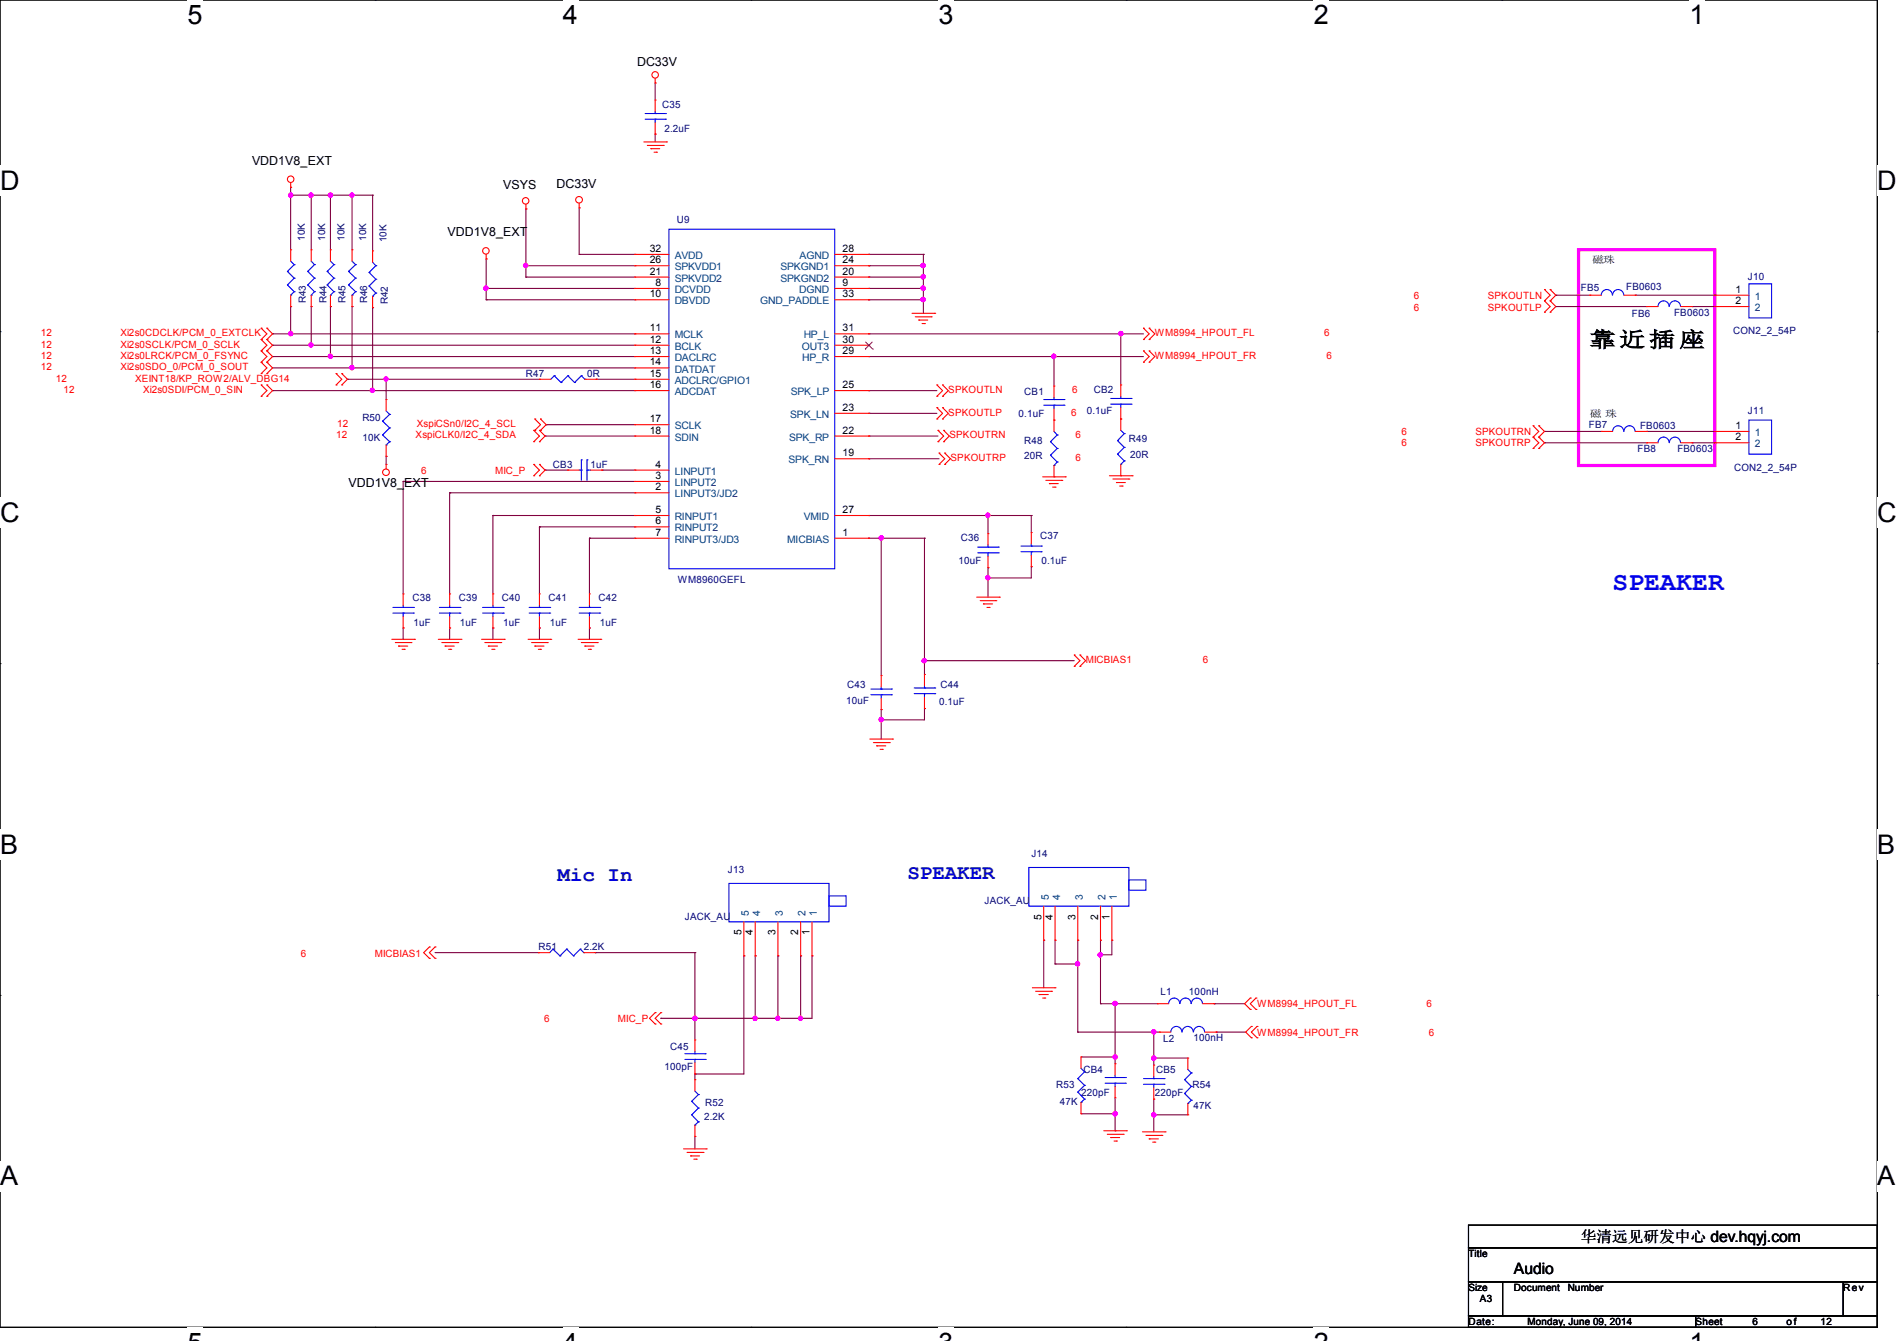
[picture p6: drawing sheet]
<svg xmlns="http://www.w3.org/2000/svg" width="297mm" height="210mm" viewBox="0 0 297 210" stroke-linecap="round" stroke-linejoin="round" font-family="sans-serif">
<path d="M0 0h293.9v207.9h-293.9z" fill="none" stroke="#000" stroke-width=".17"/>
<g fill="#fff">
<path d="M29.4 0h2.3v4.7h-2.3z"/>
<path d="M29.4 207.9h2.3v2.1h-2.3z"/>
</g>
<path d="M58.8 0h.1M58.8 207.9h.1" fill="none" stroke="#000" stroke-width=".17"/>
<g fill="#fff">
<path d="M88.1 0h2.4v4.7h-2.4z"/>
<path d="M88.1 207.9h2.4v2.1h-2.4z"/>
</g>
<path d="M117.6 0h.1M117.6 207.9h.1" fill="none" stroke="#000" stroke-width=".17"/>
<g fill="#fff">
<path d="M146.9 0h2.4v4.7h-2.4z"/>
<path d="M146.9 207.9h2.4v2.1h-2.4z"/>
</g>
<path d="M176.3 0h.1M176.3 207.9h.1" fill="none" stroke="#000" stroke-width=".17"/>
<g fill="#fff">
<path d="M205.7 0h2.4v4.7h-2.4z"/>
<path d="M205.7 207.9h2.4v2.1h-2.4z"/>
</g>
<path d="M235.1 0h.1M235.1 207.9h.1" fill="none" stroke="#000" stroke-width=".17"/>
<g fill="#fff">
<path d="M264.5 0h2.4v4.7h-2.4z"/>
<path d="M264.5 207.9h2.4v2.1h-2.4z"/>
<path d="M0 26h3v4.7h-3z"/>
<path d="M293.9 26h3.1v4.7h-3.1z"/>
<path d="M0 77.9h3v4.7h-3z"/>
<path d="M293.9 77.9h3.1v4.7h-3.1z"/>
</g>
<path d="M0 51.9h.1M293.9 51.9h.1" fill="none" stroke="#000" stroke-width=".17"/>
<g fill="#fff">
<path d="M0 129.9h2.8v4.7h-2.8z"/>
<path d="M293.9 129.9h2.9v4.7h-2.9z"/>
</g>
<path d="M0 103.9h.1M293.9 103.9h.1" fill="none" stroke="#000" stroke-width=".17"/>
<g fill="#fff">
<path d="M-.1 181.8h2.9v4.8h-2.9z"/>
<path d="M293.8 181.8h3v4.8h-3z"/>
</g>
<path d="M0 155.9h.1M293.9 155.9h.1M229.9 191.9h64v3.5h-64zM229.9 195.4h64v5.3h-64zM229.9 200.7h5.3v5.4h-5.3zM229.9 206.1h35.6v1.8h-35.6zM235.2 200.7h53.4v5.4h-53.4zM265.5 206.1h28.4v1.8h-28.4zM288.6 200.7h5.3v5.4h-5.3z" fill="none" stroke="#000" stroke-width=".17"/>
<path d="M247.1 39.1h21.4v33.8h-21.4z" fill="none" stroke="#f0f" stroke-width=".51"/>
<g fill="none" stroke="#800040" stroke-width=".17">
<path d="M102.6 13h.1M102.6 13v2.7M45.5 29.3h.1M45.5 30.6h.1M45.5 29.3v9.8M45.5 30.6h12.8M48.7 30.6h.1M48.7 30.6v8.5M51.7 30.6h.1M51.7 30.6v8.5M55.1 30.6h.1M55.1 30.6v8.5"/>
<path d="M58.3 30.6h.1M58.3 30.6v8.7M82.3 32.7h.1M82.3 32.7v10.7M90.7 32.6h.1M90.7 39.8h.1M90.7 32.6v7.2M90.7 39.8h8.7M102.6 21h.1M102.6 21v1.2M136 39.8h.1M136 39.8h8.6"/>
<path d="M144.6 39.8h.1M144.6 39.8v9.3M42.7 52.3h.1M42.7 54.1h.1M42.7 55.8h.1M42.7 52.3h56.7M42.7 55.8h56.7M42.7 54.1h56.7M42.7 57.6h56.7M45.5 52.3h.1M45.5 48h.1M45.5 48v4.3"/>
<path d="M48.7 54.1h.1M48.7 48h.1M48.7 48v6.1M51.7 55.8h.1M51.7 48h.1M51.7 48v7.8M54.4 59.4h.1M54.4 59.4h30.1M55.1 57.6h.1M55.1 48h.1M55.1 48v9.6M58.3 48.2h.1"/>
<path d="M58.3 48.2v13M60.5 59.4h.1M60.5 59.4v3.2M76.1 40.6h.1M76.1 46.9h.1M76.1 45.2h.1M76.1 40.6v6.3M76.1 46.9h23.3M76.1 45.2h23.3M82.3 41.6h.1M82.3 43.4h.1M82.3 43.4h17.1"/>
<path d="M82.3 41.6h17.1M93.3 59.4h.1M93.3 59.4h6.1M136 55.8h.1M136 46.9h.1M136 45.2h.1M136 43.4h.1M136 41.6h.1M136 52.3h.1M136 52.3h43M136 55.8h43M136 43.4h8.6"/>
<path d="M136 41.6h8.6M136 46.9h8.6M136 45.2h8.6M144.6 46.9h.1M144.6 41.6h.1M144.6 43.4h.1M144.6 45.2h.1M165 55.8h.1M165 55.8v4.7M175.5 52.3h.1M175.5 52.3v8M243.6 46.2h.1"/>
<path d="M243.6 48h.1M243.6 48h14.2M243.6 46.2h5.3M256 46.2h.1M256 46.2h12.5M264.9 48h.1M264.9 48h3.6M42.7 61.2h.1M42.7 61.2h56.7M58.3 61.2h.1M60.5 71.5h.1M60.5 71.5v1.2"/>
<path d="M63.1 75.4h.1M63.1 75.4v17.6M63.1 75.4h36.3M70.4 77.2h.1M70.4 77.2v15.8M70.4 77.2h29M85.3 68.3h.1M85.3 73.6h.1M85.3 68.3h14.1M85.3 73.6h3.6M85.5 66.5h.1M85.5 66.5h13.9"/>
<path d="M94.2 73.6h.1M94.2 73.6h5.2M136 61.2h.1M136 64.7h.1M136 68.3h.1M136 71.8h.1M136 61.2h10.7M136 68.3h10.9M136 64.7h10.7M136 71.8h11M241.8 67.6h.1M241.8 69.3h.1"/>
<path d="M241.8 67.6h8.9M241.8 69.3h16M257.8 67.6h.1M257.8 67.6h10.7M264.9 69.3h.1M264.9 69.3h3.6M63.1 98.3h.1M63.1 98.3v1.8M70.4 98.3h.1M70.4 98.3v1.8M77.2 98.3h.1M77.2 80.7h.1"/>
<path d="M77.2 80.7v12.3M77.2 98.3v1.8M77.2 80.7h22.2M84.5 98.3h.1M84.5 82.5h.1M84.5 82.5v10.5M84.5 98.3v1.8M84.5 82.5h14.9M92.3 98.3h.1M92.3 84.3h.1M92.3 84.3v8.7M92.3 98.3v1.8"/>
<path d="M92.3 84.3h7.1M136 80.7h.1M136 84.3h.1M136 84.3h8.7M136 80.7h25.5M138 84.3h.1M138 84.3v21.5M144.7 84.3h.1M144.7 84.3v21.3M154.7 88.9h.1M154.7 90.5h.1M154.7 80.7h.1"/>
<path d="M154.7 80.7v2.9M154.7 88.9v4.6M161.5 88.7h.1M161.5 80.7h.1M161.5 88.7v1.8h-6.8M161.5 80.7v2.7M138 112.7h.1M138 111.1h.1M138 111.1v4.6M144.7 111h.1M144.7 103.5h.1M144.7 111v1.7h-6.7"/>
<path d="M144.7 103.5h23.5M68.1 149.2h16.2M84.3 149.2h.1M93.2 149.2h.1M93.2 149.2h15.6M103.5 159.5h.1M108.8 159.5h.1M108.8 149.2h.1M108.8 149.2v13.7M116.5 149.7h.1M116.5 149.7v18.5h-7.7M118.2 149.7h.1"/>
<path d="M118.2 159.5h.1M118.2 149.7v9.8M121.8 159.5h.1M121.8 149.7h.1M121.8 149.7v9.8M125.3 159.5h.1M125.3 149.7h.1M125.3 149.7v9.8M127.1 149.7h.1M127.1 149.7v9.8h-23.6M163.4 147.2h.1M163.4 147.2v7.5"/>
<path d="M165.2 147.2h.1M165.2 151h.1M165.2 147.2v3.8M165.2 151h3.5M168.7 151h.1M168.7 147.2h.1M168.7 147.2v14.4M172.3 149.5h.1M172.3 157.2h.1M172.3 147.2h.1M172.3 157.2h8.9M172.3 147.2v10"/>
<path d="M174.1 147.2h.1M174.1 147.2v2.3h-1.8M174.6 157.2h.1M174.6 157.2v9.4M190.1 157.2h.1M190.1 157.2h4.8M108.8 168.2h.1M108.8 178h.1M108.8 168.2v.9M108.8 178v1.9M168.7 161.6h.1M168.7 161.6h12.8"/>
<path d="M169.2 165.5h5.4M169.2 174.4h5.4M174.6 165.5h.1M174.6 174.4h.1M174.6 177.1h.1M174.6 171.9v5.2M180.6 174.6h.1M180.6 165.7h.1M180.6 161.6h.1M180.6 172.1h.1M180.6 161.6v5.2M180.6 172.1v5.1"/>
<path d="M180.6 174.6h5.4M180.6 165.7h5.4M190.4 161.6h.1M190.4 161.6h4.6"/>
</g>
<g fill="#f0f" stroke="#f0f" stroke-width=".17">
<circle cx="76.1" cy="45.1" r=".34"/>
<circle cx="48.7" cy="54" r=".34"/>
<circle cx="82.3" cy="41.6" r=".34"/>
<circle cx="138" cy="112.7" r=".34"/>
<circle cx="138" cy="84.2" r=".34"/>
<circle cx="154.7" cy="90.5" r=".33"/>
<circle cx="165" cy="55.8" r=".34"/>
<circle cx="144.5" cy="43.3" r=".34"/>
<circle cx="144.5" cy="41.6" r=".34"/>
<circle cx="154.7" cy="80.7" r=".33"/>
<circle cx="144.5" cy="46.9" r=".34"/>
<circle cx="144.5" cy="45.1" r=".34"/>
<circle cx="175.5" cy="52.2" r=".34"/>
<circle cx="172.3" cy="149.5" r=".34"/>
<circle cx="174.6" cy="157.1" r=".34"/>
<circle cx="168.7" cy="150.9" r=".34"/>
<circle cx="125.3" cy="159.5" r=".33"/>
<circle cx="121.8" cy="159.5" r=".33"/>
<circle cx="118.2" cy="159.5" r=".33"/>
<circle cx="108.8" cy="159.5" r=".34"/>
<circle cx="45.5" cy="52.2" r=".34"/>
<circle cx="51.7" cy="55.8" r=".34"/>
<circle cx="55.1" cy="57.6" r=".33"/>
<circle cx="58.3" cy="61.1" r=".34"/>
<circle cx="45.5" cy="30.6" r=".34"/>
<circle cx="55.1" cy="30.6" r=".33"/>
<circle cx="51.7" cy="30.6" r=".34"/>
<circle cx="48.7" cy="30.6" r=".34"/>
<circle cx="60.4" cy="59.4" r=".33"/>
<circle cx="144.7" cy="103.5" r=".34"/>
<circle cx="174.6" cy="165.5" r=".34"/>
<circle cx="174.6" cy="174.4" r=".34"/>
<circle cx="180.6" cy="174.6" r=".34"/>
<circle cx="180.6" cy="165.7" r=".34"/>
<circle cx="180.6" cy="161.6" r=".34"/>
</g>
<g fill="none" stroke="#f00" stroke-width=".17">
<path d="M102.6 13h.1M102.6 15.7h.1M102.6 12.3v.7M102.6 15.7v1.7M102.6 19.2v1.8M45.5 29.3h.1M45.5 39.1h.1M45.5 28.6v.7M45.5 39.1v1.8M48.7 39.1h.1M48.7 39.1v1.8M51.7 39.1h.1"/>
<path d="M51.7 39.1v1.8M55.1 39.1h.1M55.1 39.1v1.8M58.3 39.3h.1M58.3 39.3v1.8M76.1 39.8v.8M82.3 32.7h.1M82.3 32v.7M90.7 32.6h.1M90.7 31.8v.8M99.4 39.8h.1M99.4 39.8h5.3"/>
<path d="M100.8 22.2h3.6M101.3 22.8h2.5M101.9 23.3h.1M101.9 23.3h1.4M102.4 23.8h.4M102.6 21h.1M102.8 23.8h.1M103.8 22.8h.1M104.4 22.2h.1M130.7 39.8h5.3M136 39.8h.1M40.9 56.7h.1"/>
<path d="M40.9 58.5h.1M40.9 53.2h.1M40.9 54.9h.1M40.9 51.4h.1M40.9 56.7l.9 .9-.9 .9M40.9 53.2l.9 .9-.9 .8M40.9 54.9l.9 .9-.9 .9M40.9 51.4l.9 .9-.9 .9M41.8 58.5h.1M41.8 56.7h.1M41.8 54.9h.1M41.8 53.2h.1"/>
<path d="M41.8 51.4h.1M41.8 56.7l.9 .9-.9 .9M41.8 53.2l.9 .9-.9 .8M41.8 54.9l.9 .9-.9 .9M41.8 51.4l.9 .9-.9 .9M45.5 48h.1M45.5 46.2v1.8M48.7 48h.1M48.7 46.2v1.8M51.7 48h.1M51.7 46.2v1.8M52.6 58.5h.1"/>
<path d="M52.6 58.5l.9 .9-.9 .9M53.5 58.5h.1M53.5 58.5l.9 .9-.9 .9M55.1 48h.1M55.1 46.2v1.8M58.3 48.2h.1M58.3 46.4v1.8M76.1 40.6h.1M84.5 59.4h.1M84.5 59.4h1.7M91.6 59.4h1.7M93.3 59.4h.1"/>
<path d="M99.4 41.6h.1M99.4 43.4h.1M99.4 45.2h.1M99.4 46.9h.1M99.4 52.3h.1M99.4 54.1h.1M99.4 55.8h.1M99.4 57.6h.1M99.4 59.4h.1M99.4 59.4h5.3M99.4 41.6h5.3M99.4 43.4h5.3"/>
<path d="M99.4 45.2h5.3M99.4 46.9h5.3M99.4 52.3h5.3M99.4 54.1h5.3M99.4 55.8h5.3M99.4 57.6h5.3M130.7 41.6h5.3M130.7 43.4h5.3M130.7 45.2h5.3M130.7 46.9h5.3M130.7 52.3h5.3M130.7 54.1h5.3"/>
<path d="M130.7 55.8h5.3M136 55.8h.1M136 54.1h.1M136 52.3h.1M136 46.9h.1M136 45.2h.1M136 43.4h.1M136 41.6h.1M142.8 49.1h3.5M143.3 49.6h2.5M143.8 50.1h.1M143.8 50.1h1.4"/>
<path d="M144.4 50.7h.3M144.7 50.7h.1M145.8 49.6h.1M146.3 49.1h.1M179 56.7h.1M179 54.9h.1M179 53.2h.1M179 51.4h.1M179 54.9l.9 .9-.9 .9M179 51.4l.9 .9-.9 .9M179.9 56.7h.1M179.9 54.9h.1"/>
<path d="M179.9 53.2h.1M179.9 51.4h.1M179.9 54.9l.9 .9-.9 .9M179.9 51.4l.9 .9-.9 .9M241.8 45.3h.1M241.8 47.1h.1M241.8 48.9h.1M241.8 45.3l.9 .9-.9 .9M241.8 47.1l.9 .9-.9 .9M242.7 47.1h.1M242.7 45.3h.1M242.7 48.9h.1"/>
<path d="M242.7 45.3l.9 .9-.9 .9M242.7 47.1l.9 .9-.9 .9M248.9 46.2h.1M248.9 46.2h1.8M254.3 46.2h1.7M256 46.2h.1M257.8 48h.1M257.8 48h1.8M263.1 48h1.8M264.9 48h.1M268.5 46.2h.1M268.5 48h.1"/>
<path d="M268.5 48h5.3M268.5 46.2h5.3M40.9 60.3h.1M40.9 62.1h.1M40.9 60.3l.9 .9-.9 .9M41.8 62.1h.1M41.8 60.3h.1M41.8 60.3l.9 .9-.9 .9M52.6 60.3h.1M53.5 60.3h.1M60.5 72.7h.1M60.5 62.6h.1"/>
<path d="M60.5 71.5h.1M60.5 62.6v1.7M60.5 69.7v1.8M60.5 72.7v.7M83.6 67.4h.1M83.6 69.2h.1M83.6 72.7h.1M83.6 74.5h.1M83.6 67.4l.9 .9-.9 .9M83.6 72.7l.9 .9-.9 .9M83.7 65.6h.1M83.7 67.4h.1"/>
<path d="M83.7 65.6l.9 .9-.9 .9M84.5 69.2h.1M84.5 67.4h.1M84.5 74.5h.1M84.5 72.7h.1M84.5 67.4l.8 .9-.8 .9M84.5 72.7l.8 .9-.8 .9M84.6 67.4h.1M84.6 65.6h.1M84.6 65.6l.9 .9-.9 .9M88.9 73.6h.1M88.9 73.6h1.8"/>
<path d="M92.5 73.6h1.7M94.2 73.6h.1M99.4 61.2h.1M99.4 66.5h.1M99.4 68.3h.1M99.4 73.6h.1M99.4 75.4h.1M99.4 77.2h.1M99.4 61.2h5.3M99.4 66.5h5.3M99.4 68.3h5.3M99.4 73.6h5.3"/>
<path d="M99.4 75.4h5.3M99.4 77.2h5.3M130.7 61.2h5.3M130.7 68.3h5.3M130.7 71.8h5.3M130.7 64.7h5.3M136 71.8h.1M136 68.3h.1M136 64.7h.1M136 61.2h.1M146.7 62.1h.1M146.7 60.3h.1"/>
<path d="M146.7 65.6h.1M146.7 63.8h.1M146.7 60.3l.9 .9-.9 .9M146.7 63.8l.9 .9-.9 .9M146.9 69.2h.1M146.9 67.4h.1M146.9 67.4l.8 .9-.8 .9M147 72.7h.1M147 71h.1M147 71l.9 .8-.9 .9M147.6 62.1h.1M147.6 60.3h.1"/>
<path d="M147.6 65.6h.1M147.6 63.8h.1M147.6 60.3l.9 .9-.9 .9M147.6 63.8l.9 .9-.9 .9M147.7 69.2h.1M147.7 67.4h.1M147.7 67.4l.9 .9-.9 .9M147.9 72.7h.1M147.9 71h.1M147.9 71l.9 .8-.9 .9M163.2 74.7h3.6M163.7 75.2h2.5"/>
<path d="M164.3 75.7h.1M164.3 75.7h1.4M164.8 76.3h.4M165 65.8h.1M165 74.7h.1M165 60.5h.1M165 60.5v1.7M165 64v3.6M165 72.9v1.8M165.2 76.3h.1M166.2 75.2h.1M166.8 74.7h.1"/>
<path d="M173.7 74.5h3.5M174.2 75h2.5M174.8 75.6h.1M174.8 75.6h1.4M175.3 76.1h.4M175.5 60.3h.1M175.5 65.6h.1M175.5 74.5h.1M175.5 60.3v1.8M175.5 63.8v3.6M175.5 72.7v1.8M175.7 76.1h.1"/>
<path d="M176.7 75h.1M177.2 74.5h.1M240 68.5h.1M240 70.2h.1M240 66.7h.1M240 68.5l.9 .8-.9 .9M240 66.7l.9 .9-.9 .9M240.9 70.2h.1M240.9 68.5h.1M240.9 66.7h.1M240.9 68.5l.9 .8-.9 .9M240.9 66.7l.9 .9-.9 .9"/>
<path d="M250.7 67.6h.1M250.7 67.6h1.8M256 67.6h1.8M257.8 67.6h.1M257.8 69.3h.1M257.8 69.3h1.8M263.1 69.3h1.8M264.9 69.3h.1M268.5 67.6h.1M268.5 69.3h.1M268.5 67.6h5.3M268.5 69.3h5.3"/>
<path d="M63.1 93h.1M63.1 98.3h.1M63.1 93v1.8M63.1 96.6v1.7M70.4 93h.1M70.4 98.3h.1M70.4 93v1.8M70.4 96.6v1.7M77.2 93h.1M77.2 98.3h.1M77.2 93v1.8M77.2 96.6v1.7"/>
<path d="M84.5 93h.1M84.5 98.3h.1M84.5 93v1.8M84.5 96.6v1.7M92.3 93h.1M92.3 98.3h.1M92.3 93v1.8M92.3 96.6v1.7M99.4 80.7h.1M99.4 82.5h.1M99.4 84.3h.1M99.4 80.7h5.3"/>
<path d="M99.4 82.5h5.3M99.4 84.3h5.3M130.7 80.7h5.3M130.7 84.3h5.3M136 84.3h.1M136 80.7h.1M152.9 93.5h3.6M153.5 94.1h2.4M154 94.6h.1M154 94.6h1.4M154.5 95.1h.4M154.7 83.6h.1"/>
<path d="M154.7 88.9h.1M154.7 83.6v1.7M154.7 87.1v1.8M154.9 95.1h.1M155.9 94.1h.1M156.5 93.5h.1M161.5 83.4h.1M161.5 88.7h.1M161.5 83.4v1.8M161.5 87v1.7M61.3 100.1h3.6M61.9 100.6h2.4"/>
<path d="M62.4 101.2h.1M62.4 101.2h1.4M62.9 101.7h.4M63.3 101.7h.1M64.3 100.6h.1M64.9 100.1h.1M68.6 100.1h3.6M69.2 100.6h2.5M69.7 101.2h.1M69.7 101.2h1.4M70.2 101.7h.4M70.6 101.7h.1"/>
<path d="M71.7 100.6h.1M72.2 100.1h.1M75.4 100.1h3.6M75.9 100.6h2.5M76.5 101.2h.1M76.5 101.2h1.4M77 101.7h.3M77.3 101.7h.1M78.4 100.6h.1M79 100.1h.1M82.7 100.1h3.5M83.2 100.6h2.5"/>
<path d="M83.7 101.2h.1M83.7 101.2h1.5M84.3 101.7h.3M84.6 101.7h.1M85.7 100.6h.1M86.2 100.1h.1M90.5 100.1h3.6M91 100.6h2.5M91.6 101.2h.1M91.6 101.2h1.4M92.1 101.7h.4M92.5 101.7h.1"/>
<path d="M93.5 100.6h.1M94.1 100.1h.1M136.2 115.7h3.5M136.7 116.3h2.5M137.2 116.8h.1M137.2 116.8h1.5M137.8 117.3h.3M138 105.8h.1M138 111.1h.1M138 105.8v1.8M138 109.3v1.8M138.1 117.3h.1"/>
<path d="M139.2 116.3h.1M139.7 115.7h.1M144.7 105.6h.1M144.7 111h.1M144.7 105.6v1.8M144.7 109.2v1.8M168.2 104.4h.1M168.2 102.6h.1M168.2 102.6l.9 .9-.9 .9M169.1 104.4h.1M169.1 102.6h.1M169.1 102.6l.9 .9-.9 .9"/>
<path d="M67.2 148.3h.1M67.2 150.1h.1M67.2 148.3l-.9 .9 .9 .9M68.1 148.3h.1M68.1 150.1h.1M68.1 148.3l-.9 .9 .9 .9M84.3 149.2h.1M84.3 149.2h1.8M91.4 149.2h1.8M93.2 149.2h.1M102.6 158.6h.1M102.6 158.6l-.9 .9 .9 .9"/>
<path d="M103.5 158.6h.1M103.5 158.6l-.9 .9 .9 .9M116.5 149.7h.1M116.5 144.4v5.3M118.2 149.7h.1M118.2 144.4v5.3M121.8 149.7h.1M121.8 144.4v5.3M125.3 149.7h.1M125.3 144.4v5.3M127.1 149.7h.1M127.1 144.4v5.3"/>
<path d="M161.6 154.7h3.6M162.1 155.2h2.5M162.7 155.7h.1M162.7 155.7h1.4M163.2 156.3h.4M163.4 147.2h.1M163.4 141.9v5.3M163.6 156.3h.1M164.6 155.2h.1M165.2 154.7h.1M165.2 147.2h.1M165.2 141.9v5.3"/>
<path d="M168.7 147.2h.1M168.7 141.9v5.3M172.3 147.2h.1M172.3 141.9v5.3M174.1 147.2h.1M174.1 141.9v5.3M181.2 157.2h.1M181.2 157.2h1.8M188.3 157.2h1.8M190.1 157.2h.1M195.7 156.3h.1M195.7 158.1h.1"/>
<path d="M195.7 156.3l-.8 .9 .8 .9M196.6 158.1h.1M196.6 156.3h.1M196.6 156.3l-.9 .9 .9 .9M102.6 160.4h.1M103.5 160.4h.1M107 179.9h3.6M108.8 162.9h.1M108.8 168.2h.1M108.8 169.1h.1M108.8 178h.1M108.8 162.9v1.7"/>
<path d="M108.8 166.4v1.8M108.8 169.1v1.8M108.8 176.2v1.8M110.6 179.9h.1M169.2 165.5h.1M169.2 174.4h.1M169.2 165.5v1.8M169.2 172.6v1.8M172.8 177.1h3.6M173.4 177.6h2.5M173.9 178.1h.1M173.9 178.1h1.4"/>
<path d="M174.4 178.7h.4M174.6 166.6h.1M174.6 171.9h.1M174.6 166.6v1.8M174.6 170.1v1.8M174.8 178.7h.1M175.9 177.6h.1M176.4 177.1h.1M178.9 177.2h3.5M179.4 177.8h2.5M179.9 178.4h.1M179.9 178.4h1.5"/>
<path d="M180.5 178.9h.3M180.6 166.8h.1M180.6 172.1h.1M180.6 166.8v1.8M180.6 170.3v1.8M180.8 178.9h.1M181.5 161.6h.1M181.5 161.6h1.8M181.9 177.8h.1M182.4 177.2h.1M186 165.7h.1M186 174.6h.1"/>
<path d="M186 165.7v1.8M186 172.8v1.8M188.6 161.6h1.8M190.4 161.6h.1M195.9 160.7h.1M195.9 162.5h.1M195.9 160.7l-.9 .9 .9 .9M196.8 162.5h.1M196.8 160.7h.1M196.8 160.7l-.9 .9 .9 .9M107.6 180.5h2.5M108.1 181h.1"/>
<path d="M108.1 181h1.4M108.6 181.5h.4M109 181.5h.1M110.1 180.5h.1"/>
<circle cx="102.6" cy="11.7" r=".51"/>
<circle cx="45.5" cy="28.1" r=".51"/>
<circle cx="76.1" cy="39.3" r=".51"/>
<circle cx="82.3" cy="31.5" r=".51"/>
<circle cx="90.7" cy="31.3" r=".52"/>
<circle cx="60.4" cy="74" r=".52"/>
</g>
<g fill="none" stroke="#00f" stroke-width=".17">
<path d="M101 18.7h3.2M101 17.8h3.2M102.6 17.8h.1M102.6 18.7h.1M102.6 17.4v.4M102.6 18.7v.5M104.2 18.7h.1M104.2 17.8h.1M104.7 35.9h26v53.2h-26zM45 42.5h.1M45 44.6h.1M45 42.5l1.1 1.1"/>
<path d="M45 44.6l1.1 1.1M45.5 46.2h.1M45.5 40.9l.6 .5M46.1 41.4h.1M46.1 43.6h.1M46.1 45.7h.1M46.1 41.4l-1.1 1.1M46.1 43.6l-1.1 1M46.1 45.7l-.6 .5M48.2 42.5h.1M48.2 44.6h.1M48.2 42.5l1 1.1"/>
<path d="M48.2 44.6l1 1.1M48.7 46.2h.1M48.7 40.9l.5 .5M49.2 41.4h.1M49.2 43.6h.1M49.2 45.7h.1M49.2 41.4l-1 1.1M49.2 43.6l-1 1M49.2 45.7l-.5 .5M51.2 42.5h.1M51.2 44.6h.1M51.2 42.5l1.1 1.1"/>
<path d="M51.2 44.6l1.1 1.1M51.7 46.2h.1M51.7 40.9l.6 .5M52.3 41.4h.1M52.3 43.6h.1M52.3 45.7h.1M52.3 41.4l-1.1 1.1M52.3 43.6l-1.1 1M52.3 45.7l-.6 .5M54.6 42.5h.1M54.6 44.6h.1M54.6 42.5l1.1 1.1"/>
<path d="M54.6 44.6l1.1 1.1M55.1 46.2h.1M55.1 40.9l.6 .5M55.7 41.4h.1M55.7 43.6h.1M55.7 45.7h.1M55.7 41.4l-1.1 1.1M55.7 43.6l-1.1 1M55.7 45.7l-.6 .5M57.8 42.7h.1M57.8 44.8h.1M57.8 42.7l1 1"/>
<path d="M57.8 44.8l1 1.1M58.3 46.4h.1M58.3 41.1l.5 .5M58.8 41.6h.1M58.8 43.7h.1M58.8 45.9h.1M58.8 41.6l-1 1.1M58.8 43.7l-1 1.1M58.8 45.9l-.5 .5M86.8 58.8h.1M86.8 58.8l-.6 .6M86.8 58.8l1 1.1"/>
<path d="M87.8 59.9h.1M88.9 58.8h.1M88.9 58.8l-1.1 1.1M88.9 58.8l1.1 1.1M90 59.9h.1M91 58.8h.1M91 58.8l-1 1.1M91 58.8l.6 .6M91.6 59.4h.1M250.7 46.2a.87 .87 0 0 1 .9-.9 .87 .87 0 0 1 .8 .9M252.5 46.2a.87 .87 0 0 1 .8-.9 .87 .87 0 0 1 .9 .9M259.6 48a.87 .87 0 0 1 .9-.9 .87 .87 0 0 1 .8 .9"/>
<path d="M261.4 48a.87 .87 0 0 1 .8-.9 .87 .87 0 0 1 .9 .9M273.8 44.4h3.6v5.4h-3.6zM59.9 66h.1M59.9 68.1h.1M59.9 66l1.1 1M59.9 68.1l1.1 1.1M60.5 69.7h.1M60.5 64.3l.5 .6M61 64.9h.1M61 67h.1M61 69.2h.1M61 64.9l-1.1 1.1"/>
<path d="M61 67l-1.1 1.1M61 69.2l-.5 .5M90.7 73.6h.3M91 73.6h.1M91 72h.1M91 72v3.2M91.9 72h.1M91.9 73.6h.1M91.9 73.6h.6M91.9 72v3.2M163.4 63.5h3.2M163.4 62.6h3.2"/>
<path d="M164.5 69.2h.1M164.5 71.3h.1M164.5 69.2l1 1M164.5 71.3l1 1M165 72.9h.1M165 62.6h.1M165 63.5h.1M165 67.6l.5 .5M165 62.2v.4M165 63.5v.5M165.5 68.1h.1M165.5 70.2h.1"/>
<path d="M165.5 72.3h.1M165.5 68.1l-1 1.1M165.5 70.2l-1 1.1M165.5 72.3l-.5 .6M166.6 63.5h.1M166.6 62.6h.1M173.9 63.3h3.2M173.9 62.4h3.2M175 69h.1M175 71.1h.1M175 69l1 1.1M175 71.1l1 1.1"/>
<path d="M175.5 62.4h.1M175.5 63.3h.1M175.5 72.7h.1M175.5 62.1v.3M175.5 63.3v.5M175.5 67.4l.5 .5M176 67.9h.1M176 70.1h.1M176 72.2h.1M176 67.9l-1 1.1M176 70.1l-1 1M176 72.2l-.5 .5"/>
<path d="M177.1 63.3h.1M177.1 62.4h.1M252.5 67.5a.87 .87 0 0 1 .8-.8 .87 .87 0 0 1 .9 .8M254.3 67.5a.87 .87 0 0 1 .8-.8 .87 .87 0 0 1 .9 .8M259.6 69.3a.87 .87 0 0 1 .9-.8 .87 .87 0 0 1 .8 .8M261.4 69.3a.87 .87 0 0 1 .8-.8 .87 .87 0 0 1 .9 .8M273.8 65.8h3.6v5.3h-3.6zM61.5 96h3.2M61.5 95.1h3.2M63.1 95.1h.1M63.1 96h.1M63.1 94.8v.3"/>
<path d="M63.1 96v.6M64.7 96h.1M64.7 95.1h.1M68.8 96h3.2M68.8 95.1h3.2M70.4 95.1h.1M70.4 96h.1M70.4 94.8v.3M70.4 96v.6M72 96h.1M72 95.1h.1M75.6 96h3.2"/>
<path d="M75.6 95.1h3.2M77.2 95.1h.1M77.2 96h.1M77.2 94.8v.3M77.2 96v.6M78.8 96h.1M78.8 95.1h.1M82.8 96h3.3M82.8 95.1h3.3M84.5 95.1h.1M84.5 96h.1M84.5 94.8v.3"/>
<path d="M84.5 96v.6M86.1 96h.1M86.1 95.1h.1M90.7 96h3.2M90.7 95.1h3.2M92.3 95.1h.1M92.3 96h.1M92.3 94.8v.3M92.3 96v.6M93.9 96h.1M93.9 95.1h.1M153.1 86.6h3.2"/>
<path d="M153.1 85.7h3.2M154.7 85.7h.1M154.7 86.6h.1M154.7 85.3v.4M154.7 86.6v.5M156.3 86.6h.1M156.3 85.7h.1M159.9 86.4h3.1M159.9 85.5h3.1M161.5 85.5h.1M161.5 86.4h.1M161.5 85.2v.3"/>
<path d="M161.5 86.4v.6M163 86.4h.1M163 85.5h.1M136.4 108.8h3.2M136.4 107.9h3.2M138 107.9h.1M138 108.8h.1M138 107.6v.3M138 108.8v.5M139.6 108.8h.1M139.6 107.9h.1M143.1 108.6h3.2"/>
<path d="M143.1 107.7h3.2M144.7 107.7h.1M144.7 108.6h.1M144.7 107.4v.3M144.7 108.6v.6M146.3 108.6h.1M146.3 107.7h.1M114.1 138.3h15.7v6.1h-15.7zM161.1 135.8h15.6v6.1h-15.6zM176.7 137.8h2.7v1.6h-2.7zM86.6 148.6h.1M86.6 148.6l-.5 .6"/>
<path d="M86.6 148.6l1.1 1.1M87.7 149.7h.1M88.7 148.6h.1M88.7 148.6l-1 1.1M88.7 148.6l1.1 1.1M89.8 149.7h.1M90.8 148.6h.1M90.8 148.6l-1 1.1M90.8 148.6l.6 .6M91.4 149.2h.1M129.8 140.3h2.7v1.6h-2.7zM183 157.2a.87 .87 0 0 1 .8-.9 .87 .87 0 0 1 .9 .9"/>
<path d="M184.7 157.2a.87 .87 0 0 1 .9-.9 .87 .87 0 0 1 .9 .9M186.5 157.2a.87 .87 0 0 1 .9-.9 .87 .87 0 0 1 .9 .9M107.2 165.9h3.2M107.2 165h3.2M108.3 172.5h.1M108.3 174.6h.1M108.3 172.5l1 1M108.3 174.6l1 1.1M108.8 165h.1M108.8 165.9h.1M108.8 176.2h.1M108.8 164.6v.4"/>
<path d="M108.8 165.9v.5M108.8 170.9l.5 .5M109.3 171.4h.1M109.3 173.5h.1M109.3 175.7h.1M109.3 171.4l-1 1.1M109.3 173.5l-1 1.1M109.3 175.7l-.5 .5M110.4 165.9h.1M110.4 165h.1M168.7 168.9h.1M168.7 171h.1"/>
<path d="M168.7 168.9l1.1 1.1M168.7 171l1.1 1.1M169.2 172.6h.1M169.2 167.3l.6 .6M169.8 167.9h.1M169.8 170h.1M169.8 172.1h.1M169.8 167.9l-1.1 1M169.8 170l-1.1 1M169.8 172.1l-.6 .5M173 169.6h3.2M173 168.7h3.2"/>
<path d="M174.6 168.7h.1M174.6 169.6h.1M174.6 168.4v.3M174.6 169.6v.5M176.2 169.6h.1M176.2 168.7h.1M179 169.8h3.2M179 168.9h3.2M180.6 168.9h.1M180.6 169.8h.1M180.6 168.6v.3M180.6 169.8v.5"/>
<path d="M182.2 169.8h.1M182.2 168.9h.1M183.3 161.6a.87 .87 0 0 1 .9-.9 .87 .87 0 0 1 .8 .9M185.1 161.6a.87 .87 0 0 1 .8-.9 .87 .87 0 0 1 .9 .9M185.5 169.1h.1M185.5 171.2h.1M185.5 169.1l1 1M185.5 171.2l1 1.1M186 172.8h.1M186 167.5l.5 .5M186.5 168h.1M186.5 170.1h.1"/>
<path d="M186.5 172.3h.1M186.5 168l-1 1.1M186.5 170.1l-1 1.1M186.5 172.3l-.5 .5M186.9 161.6a.87 .87 0 0 1 .8-.9 .87 .87 0 0 1 .9 .9"/>
</g>
<path d="M135.4 54.7h.1M135.5 53.5l1.1 1.2M136.6 53.5l-1.2 1.2M136.6 54.7h.1" fill="none" stroke="#804000" stroke-width=".16"/>
<g font-size="4.2">
<text x="29.4" y="3.8">5</text>
<text x="88.1" y="3.8">4</text>
<text x="146.9" y="3.8">3</text>
<text x="205.7" y="3.8">2</text>
<text x="264.5" y="3.8">1</text>
<text x="0" y="29.8">D</text>
<text x="293.9" y="29.8">D</text>
<text x="0" y="81.7">C</text>
<text x="293.9" y="81.7">C</text>
<text x="0" y="133.7">B</text>
<text x="293.9" y="133.7">B</text>
<text x="0" y="185.6">A</text>
<text x="293.9" y="185.6">A</text>
</g>
<text font-size="4.1" fill="#00f" x="252.5" y="92.4">SPEAKER</text>
<text font-size="3.3" x="248.9" y="54.3">靠 近 插 座</text>
<g font-size="3.3" fill="#0000a0">
<text x="142.1" y="137.7">SPEAKER</text>
<text x="87.3" y="138">Mic In</text>
</g>
<g font-size="2.5">
<text x="247.5" y="194.4">华清远见研发中心 dev.hqyj.com</text>
<text x="237" y="199.4">Audio</text>
</g>
<g font-size="1.9">
<text x="99.7" y="10.3">DC33V</text>
<text x="39.5" y="25.8">VDD1V8_EXT</text>
<text x="78.8" y="29.7">VSYS</text>
<text x="87.1" y="29.5">DC33V</text>
<text x="70.1" y="37">VDD1V8_EXT</text>
<text x="54.6" y="76.3">VDD1V8_EXT</text>
</g>
<g font-size="1.6" fill="#000080">
<text x="103.7" y="16.9">C35</text>
<text x="104" y="20.7">2.2uF</text>
<text x="106" y="34.9">U9</text>
<text x="247.5" y="45.6">FB5</text>
<text x="254.6" y="45.3">FB0603</text>
<text x="273.7" y="43.8">J10</text>
<text x="255.5" y="49.6">FB6</text>
<text x="262.1" y="49.4">FB0603</text>
<text x="271.3" y="52.3">CON2_2_54P</text>
<text x="82.3" y="59.1">R47</text>
<text x="91.9" y="59.1">0R</text>
<text x="56.7" y="66">R50</text>
<text x="159.5" y="65.3">0.1uF</text>
<text x="160.4" y="61.9">CB1</text>
<text x="170.1" y="64.9">0.1uF</text>
<text x="171.2" y="61.6">CB2</text>
<text x="273.7" y="64.9">J11</text>
<text x="56.7" y="69">10K</text>
<text x="160.4" y="69.6">R48</text>
<text x="160.4" y="71.8">20R</text>
<text x="176.8" y="69.2">R49</text>
<text x="176.9" y="71.7">20R</text>
<text x="248.8" y="67.1">FB7</text>
<text x="256.4" y="70.8">FB8</text>
<text x="256.8" y="67.2">FB0603</text>
<text x="262.6" y="70.8">FB0603</text>
<text x="86.6" y="73.3">CB3</text>
<text x="92.5" y="73.3">1uF</text>
<text x="271.5" y="73.8">CON2_2_54P</text>
<text x="150.1" y="88.4">10uF</text>
<text x="150.4" y="84.7">C36</text>
<text x="162.9" y="84.5">C37</text>
<text x="163" y="88.4">0.1uF</text>
<text x="64.6" y="94.1">C38</text>
<text x="71.8" y="94.1">C39</text>
<text x="78.6" y="94.1">C40</text>
<text x="85.9" y="94.1">C41</text>
<text x="93.7" y="94.1">C42</text>
<text x="106.1" y="91.2">WM8960GEFL</text>
<text x="64.7" y="98">1uF</text>
<text x="72" y="98">1uF</text>
<text x="78.8" y="98">1uF</text>
<text x="86.1" y="98">1uF</text>
<text x="93.9" y="98">1uF</text>
<text x="132.6" y="107.8">C43</text>
<text x="147.2" y="107.8">C44</text>
<text x="132.5" y="110.2">10uF</text>
<text x="147" y="110.4">0.1uF</text>
<text x="114" y="136.7">J13</text>
<text x="161.5" y="134.2">J14</text>
<text x="154.1" y="141.6">JACK_AU</text>
<text x="84.3" y="148.8">R51</text>
<text x="91.4" y="148.8">2.2K</text>
<text x="107.2" y="144">JACK_AU</text>
<text x="181.7" y="155.8">L1</text>
<text x="186.2" y="155.8">100nH</text>
<text x="104" y="167.5">100pF</text>
<text x="104.9" y="164.5">C45</text>
<text x="182.1" y="163.2">L2</text>
<text x="186.9" y="163.1">100nH</text>
<text x="110.4" y="173.2">R52</text>
<text x="165.4" y="170.3">R53</text>
<text x="165.9" y="173">47K</text>
<text x="169.3" y="171.6">220pF</text>
<text x="169.6" y="168">CB4</text>
<text x="180.8" y="171.6">220pF</text>
<text x="181" y="168">CB5</text>
<text x="186.7" y="170.3">R54</text>
<text x="186.9" y="173.7">47K</text>
<text x="110.2" y="175.3">2.2K</text>
</g>
<g font-size="1.6">
<text x="101.7" y="39.5">32</text>
<text x="101.7" y="41.2">26</text>
<text x="131.9" y="41.2">24</text>
<text x="131.9" y="39.5">28</text>
<text x="249.3" y="41.2">磁珠</text>
<text x="101.7" y="43">21</text>
<text x="101.7" y="46.6">10</text>
<text x="102.6" y="44.8">8</text>
<text x="131.9" y="46.6">33</text>
<text x="131.9" y="44.8">9</text>
<text x="131.9" y="43">20</text>
<text x="271.7" y="45.8">1</text>
<text x="271.7" y="47.6">2</text>
<text x="101.7" y="51.9">11</text>
<text x="101.7" y="53.7">12</text>
<text x="131.9" y="53.7">30</text>
<text x="131.9" y="51.9">31</text>
<text x="101.7" y="55.5">13</text>
<text x="101.7" y="57.2">14</text>
<text x="101.7" y="59">15</text>
<text x="131.9" y="55.5">29</text>
<text x="101.7" y="60.8">16</text>
<text x="131.9" y="64.3">23</text>
<text x="131.9" y="60.8">25</text>
<text x="248.9" y="65.2">磁 珠</text>
<text x="101.7" y="66.1">17</text>
<text x="101.7" y="67.9">18</text>
<text x="131.9" y="71.5">19</text>
<text x="131.9" y="67.9">22</text>
<text x="271.7" y="67.2">1</text>
<text x="271.7" y="69">2</text>
<text x="102.6" y="73.2">4</text>
<text x="102.6" y="75">3</text>
<text x="102.6" y="76.8">2</text>
<text x="102.6" y="80.3">5</text>
<text x="102.6" y="82.1">6</text>
<text x="102.6" y="83.9">7</text>
<text x="131.9" y="83.9">1</text>
<text x="131.9" y="80.3">27</text>
<text x="116.1" y="146.5" transform="rotate(-90 116.1 146.5)">5</text>
<text x="117.9" y="146.5" transform="rotate(-90 117.9 146.5)">4</text>
<text x="121.4" y="146.5" transform="rotate(-90 121.4 146.5)">3</text>
<text x="125" y="146.5" transform="rotate(-90 125 146.5)">2</text>
<text x="126.8" y="146.5" transform="rotate(-90 126.8 146.5)">1</text>
<text x="163" y="144" transform="rotate(-90 163 144)">5</text>
<text x="164.8" y="144" transform="rotate(-90 164.8 144)">4</text>
<text x="168.4" y="144" transform="rotate(-90 168.4 144)">3</text>
<text x="171.9" y="144" transform="rotate(-90 171.9 144)">2</text>
<text x="173.7" y="144" transform="rotate(-90 173.7 144)">1</text>
<text x="229.9" y="196.9">Title</text>
<text x="229.9" y="202.2">Size</text>
<text x="231.7" y="204">A3</text>
<text x="237" y="202.2">Document</text>
<text x="245.4" y="202.2">Number</text>
<text x="288.6" y="202.2">Rev</text>
<text x="229.9" y="207.5">Date:</text>
<text x="239.2" y="207.5">Monday, June 09, 2014</text>
<text x="265.5" y="207.5">Sheet</text>
<text x="274.4" y="207.5">6</text>
<text x="279.7" y="207.5">o f</text>
<text x="285" y="207.5">12</text>
</g>
<g font-size="1.6" fill="#004080">
<text x="105.6" y="40.6">AVDD</text>
<text x="125.2" y="40.6">AGND</text>
<text x="105.6" y="42.3">SPKVDD1</text>
<text x="105.6" y="44.1">SPKVDD2</text>
<text x="105.6" y="45.9">DCVDD</text>
<text x="105.6" y="47.7">DBVDD</text>
<text x="119" y="47.7">GND_PADDLE</text>
<text x="122.2" y="44.1">SPKGND2</text>
<text x="122.2" y="42.3">SPKGND1</text>
<text x="125.1" y="45.9">DGND</text>
<text x="274.7" y="46.9">1</text>
<text x="105.6" y="53">MCLK</text>
<text x="125.8" y="53">HP_L</text>
<text x="274.7" y="48.7">2</text>
<text x="105.6" y="54.8">BCLK</text>
<text x="105.6" y="56.6">DACLRC</text>
<text x="105.6" y="58.3">DATDAT</text>
<text x="125.5" y="54.8">OUT3</text>
<text x="125.6" y="56.6">HP_R</text>
<text x="105.6" y="60.1">ADCLRC/GPIO1</text>
<text x="105.6" y="61.9">ADCDAT</text>
<text x="123.7" y="65.4">SPK_LN</text>
<text x="123.8" y="61.9">SPK_LP</text>
<text x="105.6" y="67.2">SCLK</text>
<text x="105.6" y="69">SDIN</text>
<text x="123.5" y="69">SPK_RP</text>
<text x="274.7" y="68.3">1</text>
<text x="274.7" y="70.1">2</text>
<text x="105.6" y="74.3">LINPUT1</text>
<text x="105.6" y="76.1">LINPUT2</text>
<text x="105.6" y="77.9">LINPUT3/JD2</text>
<text x="123.5" y="72.6">SPK_RN</text>
<text x="105.6" y="81.4">RINPUT1</text>
<text x="105.6" y="83.2">RINPUT2</text>
<text x="125.8" y="81.4">VMID</text>
<text x="105.6" y="85">RINPUT3/JD3</text>
<text x="123.2" y="85">MICBIAS</text>
<text x="117.2" y="143.5" transform="rotate(-90 117.2 143.5)">5</text>
<text x="119" y="143.5" transform="rotate(-90 119 143.5)">4</text>
<text x="122.6" y="143.5" transform="rotate(-90 122.6 143.5)">3</text>
<text x="126.1" y="143.5" transform="rotate(-90 126.1 143.5)">2</text>
<text x="127.9" y="143.5" transform="rotate(-90 127.9 143.5)">1</text>
<text x="164.2" y="141" transform="rotate(-90 164.2 141)">5</text>
<text x="166" y="141" transform="rotate(-90 166 141)">4</text>
<text x="169.5" y="141" transform="rotate(-90 169.5 141)">3</text>
<text x="173.1" y="141" transform="rotate(-90 173.1 141)">2</text>
<text x="174.9" y="141" transform="rotate(-90 174.9 141)">1</text>
</g>
<g font-size="1.6" fill="#f00">
<text x="221.4" y="46.8">6</text>
<text x="232.9" y="46.8">SPKOUTLN</text>
<text x="6.4" y="52.7">12</text>
<text x="18.8" y="52.7">Xi2s0CDCLK/PCM_0_EXTCLK</text>
<text x="180.8" y="52.7">WM8994_HPOUT_FL</text>
<text x="207.3" y="52.7">6</text>
<text x="221.4" y="48.7">6</text>
<text x="232.9" y="48.7">SPKOUTLP</text>
<text x="6.4" y="58">12</text>
<text x="6.4" y="54.4">12</text>
<text x="6.4" y="56.2">12</text>
<text x="8.7" y="59.8">12</text>
<text x="18.8" y="58">Xi2s0SDO_0/PCM_0_SOUT</text>
<text x="18.8" y="54.4">Xi2s0SCLK/PCM_0_SCLK</text>
<text x="18.8" y="56.2">Xi2s0LRCK/PCM_0_FSYNC</text>
<text x="21.2" y="59.8">XEINT18/KP_ROW2/ALV_DBG14</text>
<text x="180.8" y="56.2">WM8994_HPOUT_FR</text>
<text x="207.7" y="56.2">6</text>
<text x="9.9" y="61.6">12</text>
<text x="22.4" y="61.6">Xi2s0SDI/PCM_0_SIN</text>
<text x="148.5" y="61.6">SPKOUTLN</text>
<text x="148.5" y="65.1">SPKOUTLP</text>
<text x="167.7" y="65.1">6</text>
<text x="167.9" y="61.6">6</text>
<text x="52.6" y="68.7">12</text>
<text x="52.8" y="66.9">12</text>
<text x="65.1" y="68.7">XspiCLK0/I2C_4_SDA</text>
<text x="65.2" y="66.9">XspiCSn0/I2C_4_SCL</text>
<text x="148.6" y="68.7">SPKOUTRN</text>
<text x="168.4" y="68.7">6</text>
<text x="219.4" y="69.9">6</text>
<text x="219.4" y="68.1">6</text>
<text x="231" y="69.9">SPKOUTRP</text>
<text x="231" y="68.1">SPKOUTRN</text>
<text x="66" y="74.2">6</text>
<text x="77.5" y="74.2">MIC_P</text>
<text x="148.8" y="72.2">SPKOUTRP</text>
<text x="168.4" y="72.2">6</text>
<text x="170" y="103.8">MICBIAS1</text>
<text x="188.3" y="103.8">6</text>
<text x="47.1" y="149.9">6</text>
<text x="58.7" y="149.9">MICBIAS1</text>
<text x="85.2" y="160">6</text>
<text x="96.7" y="160">MIC_P</text>
<text x="196.8" y="157.7">WM8994_HPOUT_FL</text>
<text x="223.3" y="157.7">6</text>
<text x="196.8" y="162.2">WM8994_HPOUT_FR</text>
<text x="223.7" y="162.2">6</text>
</g>
<g font-size="1.5" fill="#000080">
<text x="47.7" y="37.7" transform="rotate(-90 47.7 37.7)">10K</text>
<text x="50.9" y="37.7" transform="rotate(-90 50.9 37.7)">10K</text>
<text x="53.9" y="37.7" transform="rotate(-90 53.9 37.7)">10K</text>
<text x="57.3" y="37.7" transform="rotate(-90 57.3 37.7)">10K</text>
<text x="60.5" y="37.9" transform="rotate(-90 60.5 37.9)">10K</text>
<text x="47.9" y="47.5" transform="rotate(-90 47.9 47.5)">R43</text>
<text x="51.1" y="47.5" transform="rotate(-90 51.1 47.5)">R44</text>
<text x="54.1" y="47.5" transform="rotate(-90 54.1 47.5)">R45</text>
<text x="57.5" y="47.5" transform="rotate(-90 57.5 47.5)">R46</text>
<text x="60.7" y="47.7" transform="rotate(-90 60.7 47.7)">R42</text>
</g>
</svg>
